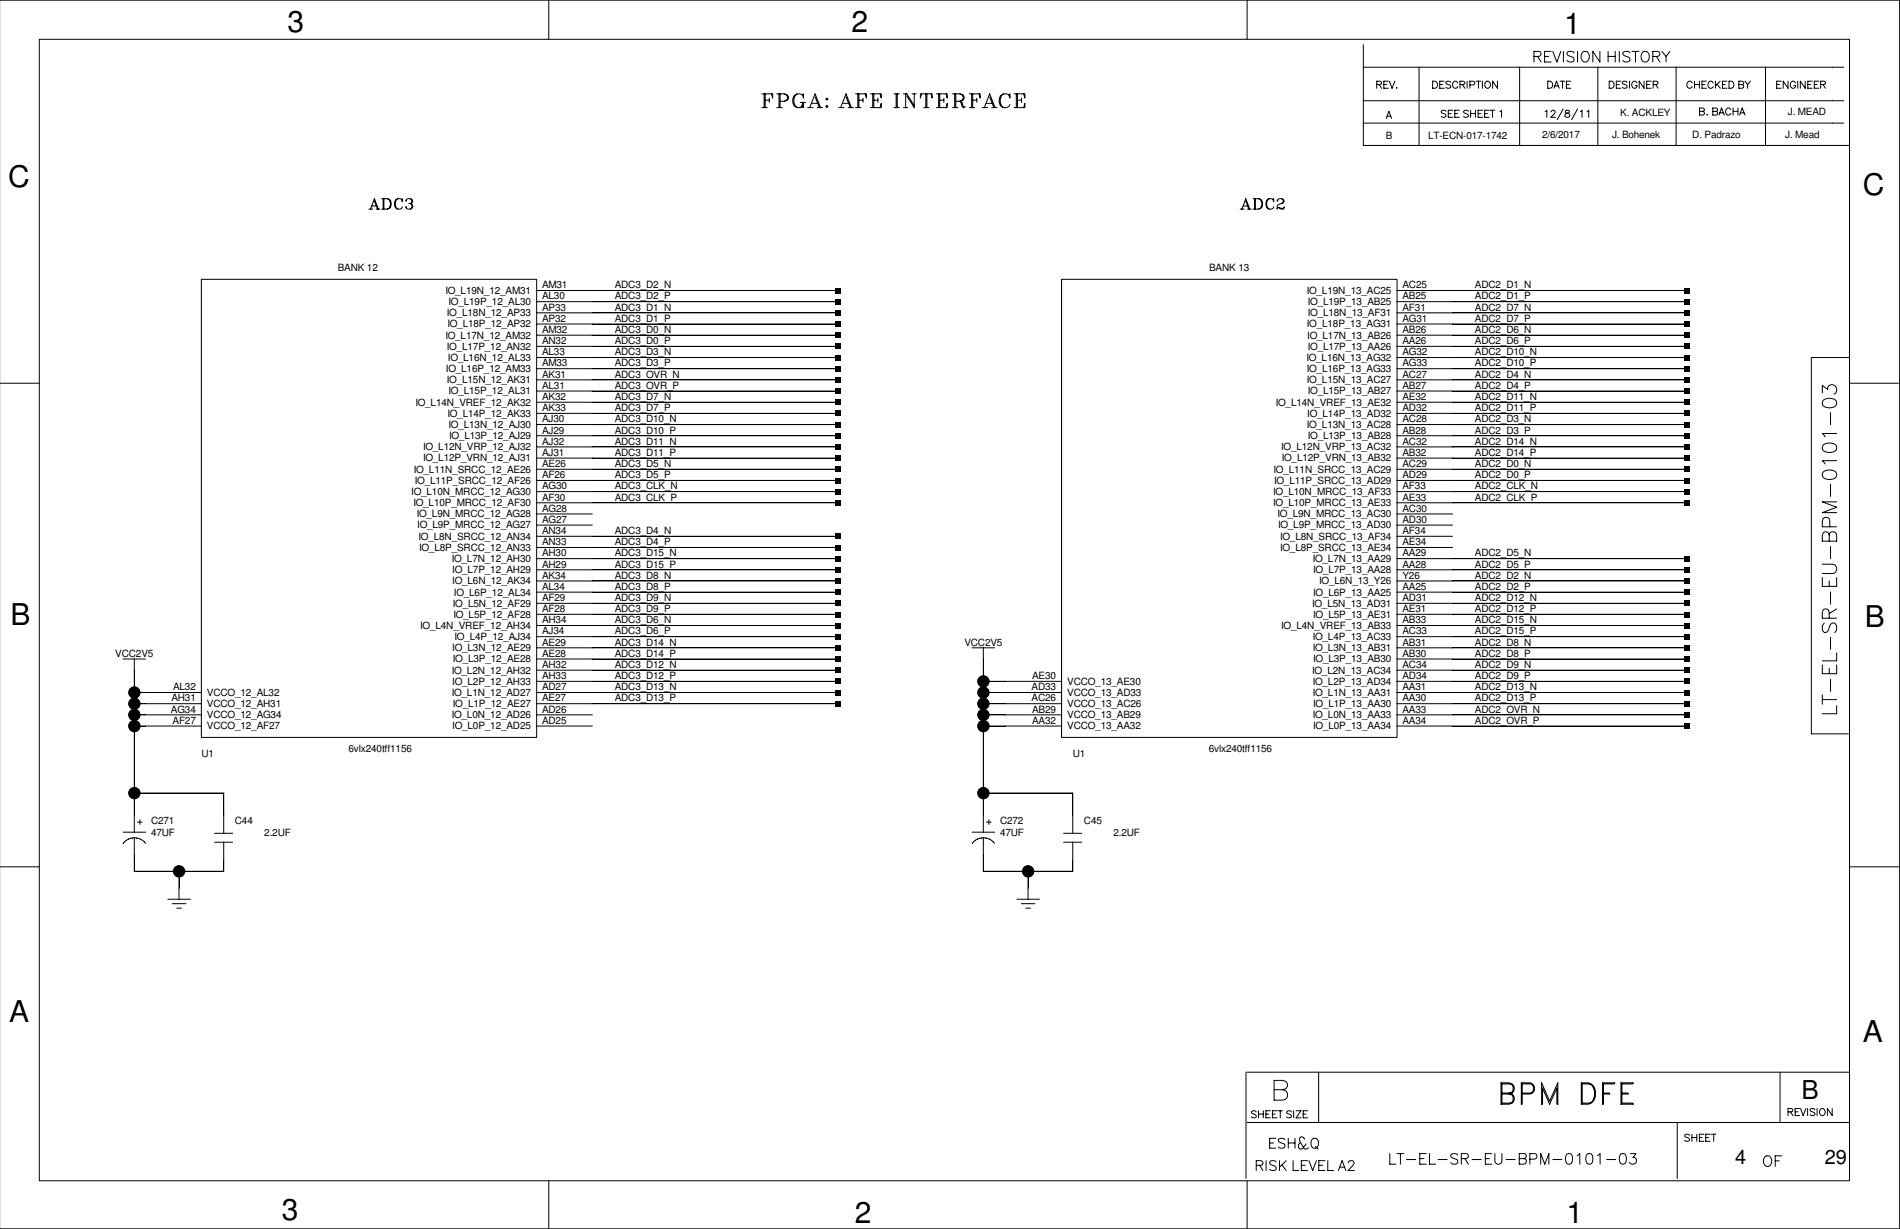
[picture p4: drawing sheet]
<svg xmlns="http://www.w3.org/2000/svg" width="432mm" height="279mm" viewBox="0 0 432 279" stroke-linecap="round" stroke-linejoin="round" font-family="sans-serif">
<path d="M.1 0h431.6v279.4h-431.6z" fill="none" stroke="#fff" stroke-width=".23"/>
<g fill="none" stroke="#000" stroke-width=".23">
<path d="M-.1 0h431.8v279.4h-431.8M8.9 8.9h411.4v259.5h-411.4zM124.7 0v9M283.4 0v9M309.8 15.3h109.2M309.8 10.2v22.9h110.5M312.9 19.2l.9-.1 .2-.3-.4-.3h-.7v1.6M313.4 19.2l.6 .9M314.5 19.2h.6M315.5 18.5h-1v1.6h1M315.8 18.5l.6 1.6 .6-1.6M317.3 20h.2z"/>
<path d="M322.5 15.2v17.9M325.6 18.5h.5a.85 .85 0 0 1 .6 .8 .85 .85 0 0 1-.6 .8h-.5zM327.2 19.2h.6M328.2 18.5h-1v1.6h1M329.7 18.7a.62 .62 0 0 0-1.1 .1l1.1 .8v.3l-.4 .2-.7-.2M331.3 18.8a.61 .61 0 0 0-.7-.3 .61 .61 0 0 0-.5 .6 .68 .68 0 0 0 .3 .8 .68 .68 0 0 0 .8 0l.1-.2M331.8 19.2l.9-.1 .2-.3-.4-.3h-.7v1.6M332.4 19.2l.5 .9M333.4 18.5v1.6M334.1 19.3l.9-.1 .2-.4-.4-.3h-.7v1.6M335.4 18.5h1.1M336 18.5v1.6"/>
<path d="M336.9 18.5v1.6M337.6 18.7a.75 .75 0 0 1 1.1 .2 .75 .75 0 0 1-.3 1.1 .75 .75 0 0 1-.9-.3 .75 .75 0 0 1 .1-1zM340.3 18.5v1.6l-1.1-1.6v1.6M345.4 15.2v17.9M348.6 12.8l1.4-.1a.59 .59 0 0 0 0-.9l-1.4-.1v2.4M349.4 12.8l.8 1.3M351 12.8h1M351.7 18.5h.6a.85 .85 0 0 1 .6 .8 .85 .85 0 0 1-.6 .8h-.6zM352.5 11.7h-1.5v2.4h1.5M352.9 11.7l.9 2.4 .9-2.4M353.4 19.6h.7M354.5 18.5h1.1"/>
<path d="M355.1 18.5v1.6M355.3 11.7v2.4M356 19.2h.6M357 18.5h-1v1.6h1M357.7 12a.92 .92 0 0 0-1.6 .2 1.57 1.57 0 0 0 1.4 .8 .61 .61 0 0 1 0 1 1.13 1.13 0 0 1-1.4-.2M358.5 11.7v2.4M359.8 11.8a1.18 1.18 0 0 1 1.4 .5 1.18 1.18 0 0 1-.3 1.5 .9 .9 0 0 1-1 .3 .9 .9 0 0 1-.6-.9 1.55 1.55 0 0 1 .5-1.4zM363.1 15.2v17.9M363.6 11.7v2.4l-1.6-2.4v2.4M365.5 12.8h1.6M365.5 11.7v2.4M365.7 18.5h.6a.85 .85 0 0 1 .5 .8 .85 .85 0 0 1-.5 .8h-.6z"/>
<path d="M367.1 11.7v2.4M367.3 19.2h.7M368 11.7v2.4M368.3 18.5h-1v1.6h1M369.8 18.7a.62 .62 0 0 0-1.1 .1l1.1 .8v.3l-.4 .2-.7-.2M370.3 18.5v1.6M370.4 12a.92 .92 0 0 0-1.6 .2 1.57 1.57 0 0 0 1.4 .8 .61 .61 0 0 1 0 1 1.13 1.13 0 0 1-1.4-.2M370.9 11.7h1.6M371.7 11.7v2.4M372 18.8a.61 .61 0 0 0-.7-.3 .61 .61 0 0 0-.5 .6 .68 .68 0 0 0 .3 .8 .68 .68 0 0 0 .8 0l.1-.4h-.4M373.4 11.8a1.18 1.18 0 0 1 1.4 .5 1.18 1.18 0 0 1-.2 1.5 .9 .9 0 0 1-1.1 .3 .9 .9 0 0 1-.5-.9 1.55 1.55 0 0 1 .4-1.4zM373.6 18.5v1.6l-1.1-1.6v1.6"/>
<path d="M374.2 19.2h.7M375.2 18.5h-1v1.6h1M375.6 12.8l1.4-.1a.59 .59 0 0 0 0-.9l-1.4-.1v2.4M375.7 19.2l.9-.1 .2-.3-.4-.3h-.7v1.6M376.3 19.2l.5 .9M376.4 12.8l.8 1.3M377.7 11.7l.9 1.1v1.3M379.5 11.7l-.9 1.1M380.9 15.2v17.9M384.6 18.8a.61 .61 0 0 0-.7-.3 .61 .61 0 0 0-.5 .6 .68 .68 0 0 0 .2 .8 .68 .68 0 0 0 .9 0l.1-.2M385.1 19.2h1.1M385.1 18.5v1.6"/>
<path d="M386.2 18.5v1.6M386.8 19.2h.6M387.8 18.5h-1v1.6h1M389.3 18.8a.61 .61 0 0 0-.7-.3 .61 .61 0 0 0-.4 .6 .68 .68 0 0 0 .2 .8 .68 .68 0 0 0 .9 0v-.2M389.8 18.5v1.6M390.2 19.1l.7 1M390.9 18.5l-1.1 1.1M391.5 19.2h.6M392.5 18.5h-1v1.6h1M392.9 18.5h.6a.85 .85 0 0 1 .6 .8 .85 .85 0 0 1-.6 .8h-.6zM395.2 19.2h.7l.3 .2 .1 .4-.4 .3h-.7v-1.6h.7l.3 .1v.5l-.3 .1M396.6 18.5l.6 .7v.9"/>
<path d="M397.8 18.5l-.6 .7M401.2 15.2v17.9M403.8 19.2h.6M404.8 18.5h-1v1.6h1M406.4 18.5v1.6l-1.1-1.6v1.6M408.1 18.8a.61 .61 0 0 0-.8-.3 .61 .61 0 0 0-.4 .6 .68 .68 0 0 0 .2 .8 .68 .68 0 0 0 .9 0l.1-.4h-.4M408.6 18.5v1.6M410.3 18.5v1.6l-1.1-1.6v1.6M410.8 19.2h.7M411.9 18.5h-1.1v1.6h1.1M412.3 19.2h.7M413.3 18.5h-1v1.6h1"/>
<path d="M413.8 19.2l.9-.1 .2-.3-.4-.3h-.7v1.6M414.3 19.2l.6 .9M173.1 21.3h2.5v1l-.3-1M173.1 24.5h1.3M173.7 21.3v3.2M173.9 22.8h.9M173.9 21.3v3.2M174.8 22.3v1M176.5 21.3h1.7l.8 .3 .2 .5-.2 .7-.8 .2h-.9M176.5 24.5h1.3M177 21.3v3.2M177.3 21.3v3.2"/>
<path d="M178.2 21.3l.5 .3 .3 .5-.3 .7-.5 .2M181.1 21.3a2 2 0 0 0 0 3.2M181.9 23.3h1.2M182.4 23.7l-.5 .8M182.4 21.6l.2-.3v1l-.2-.7a1.45 1.45 0 0 0-1.8 0 1.45 1.45 0 0 0-.4 1.7 1.36 1.36 0 0 0 2.2 .9M182.4 23.3v1.2M182.6 23.3v1.2M183.6 24.5h1.2M184 24.5l1.3-3.2 1.2 3.2M184.5 23.5h1.2M185.3 22.1l.9 2.4M185.7 24.5h1.2"/>
<path d="M187.7 24.2l.2-.2 .3 .2-.3 .3zM187.7 22.5l.2-.2 .3 .2-.3 .3zM190.6 24.5h1.2M191.1 24.5l1.2-3.2 1.2 3.2M191.6 23.5h1.1M192.3 22.1l1 2.4M192.7 24.5h1.3M194.4 21.3h2.5v1l-.3-1M194.4 24.5h1.3M194.9 21.3v3.2M195.2 22.8h.9M195.2 21.3v3.2"/>
<path d="M196.1 22.3v1M197.8 24.5h2.5v-1l-.3 1M197.8 21.3h2.5v1l-.3-1M198.3 21.3v3.2M198.6 22.8h.9M198.6 21.3v3.2M199.5 22.3v1M203.2 24.5h1.2M203.2 21.3h1.2M203.7 21.3v3.2M203.9 21.3v3.2M205.3 24.5h1"/>
<path d="M205.3 21.3h.8l1.7 2.7M205.8 21.3v3.2M207.3 21.3h.9M207.8 21.3v3.2l-1.7-2.7M209.4 21.3l-.2 1v-1h2.6v1l-.2-1M209.9 24.5h1.2M210.4 21.3v3.2M210.7 21.3v3.2M212.8 24.5h2.5v-1l-.3 1M212.8 21.3h2.5v1l-.3-1M213.3 21.3v3.2M213.6 22.8h.9"/>
<path d="M213.6 21.3v3.2M214.5 22.3v1M216.5 21.3h1.6l.8 .3 .2 .5-.2 .7-.8 .2h-.9M216.5 24.5h1.2M217 21.3v3.2M217.2 21.3v3.2M218.1 23l.6 .3 .4 1.2M218.1 23l.8 1.5 .5-.3M218.1 21.3l.6 .3 .2 .5-.2 .7-.6 .2M220.3 21.3h2.5v1l-.3-1M220.3 24.5h1.2M220.8 21.3v3.2"/>
<path d="M221.1 22.8h.9M221.1 21.3v3.2M222 22.3v1M223.2 24.5h1.3M223.7 24.5l1.2-3.2 1.2 3.2M224.2 23.5h1.2M224.9 22.1l1 2.4M225.4 24.5h1.2M228 21.3a2 2 0 0 0 0 3.2M229.3 21.6l.2-.3v1l-.2-.7a1.45 1.45 0 0 0-1.8 0 1.45 1.45 0 0 0-.4 1.7 1.36 1.36 0 0 0 2.2 .9l.2-.5M230.5 24.5h2.4v-1l-.2 1M230.5 21.3h2.4v1l-.2-1"/>
<path d="M231 21.3v3.2M231.2 22.8h1M231.2 21.3v3.2M232.2 22.3v1M309.8 28h109.2M309.8 22.9h109.2M315 26.9l.6-1.6 .7 1.6M315.3 26.4h.7M328.6 25.3a.62 .62 0 0 0-1.1 .1l1.1 .8v.3l-.3 .2-.8-.2M329.1 25.8h.7M330.2 25.1h-1.1v1.6h1.1M330.6 25.8h.7"/>
<path d="M331.6 25.1h-1v1.6h1M333.7 25.3a.62 .62 0 0 0-1.1 .1l1.1 .8v.3l-.4 .2-.7-.2M334.2 25.8h1.1M334.2 25.1v1.6M335.3 25.1v1.6M335.9 25.8h.6M336.9 25.1h-1v1.6h1M337.4 25.8h.6M338.4 25.1h-1v1.6h1M338.6 25.1h1.1M339.2 25.1v1.6M340.9 25.4l.3-.3v1.6"/>
<path d="M351.2 25.4l.3-.3v1.6M352.5 25.4l.3-.3h.3l.3 .3-.2 .5-.8 .8h1.1M353.1 20.1l.6-1.6 .7 1.6M355.3 24.8l-1.4 2.4M355.8 25.1v.5l.7 .2 .2 .4a.52 .52 0 0 1-.6 .5 .52 .52 0 0 1-.4-.7l.9-.4 .1-.3a.57 .57 0 0 0-.9-.2zM358.5 24.8l-1.3 2.4M359.2 25.4l.3-.3v1.6M360.7 25.4l.4-.3v1.6M386.2 25.3h.8l.3 .2v.4l-.3 .3h-.8v-1.6h.8l.3 .1v.3l-.3 .3M387.9 26.1h.2zM389.3 25.3h.7l.3 .2 .1 .4-.4 .3h-.7v-1.6h.7l.3 .1v.5l-.3 .1M390.7 26.2l.5-1.6 .7 1.6"/>
<path d="M390.9 25.7h.7M393.4 24.9a.61 .61 0 0 0-.7-.4 .61 .61 0 0 0-.5 .7 .68 .68 0 0 0 .2 .8 .68 .68 0 0 0 .9 0l.1-.2M393.9 24.6v1.6M393.9 25.3h1.1M395 24.6v1.6M395.4 26.2l.5-1.6 .7 1.6M395.6 25.7h.7M83.8 47.5h.9M84.2 47.5l.9-2.3 .9 2.3M84.5 46.8h1M85.1 45.7l.7 1.8M85.5 47.5h.9"/>
<path d="M86.7 45.2h1.3a1.23 1.23 0 0 1 .9 1.2 1.23 1.23 0 0 1-.9 1.1h-1.3M87.1 45.2v2.3M87.2 45.2v2.3M88 45.2a1.32 1.32 0 0 1 .8 1.2 1.32 1.32 0 0 1-.8 1.1M90.4 45.2a1.51 1.51 0 0 0 0 2.3M91.3 45.3l.1-.1v.7l-.1-.6a1.06 1.06 0 0 0-1.3 .1 1.06 1.06 0 0 0-.3 1.2l.1 .6a.91 .91 0 0 0 1.6-.2M92.4 45.6v.1h-.2v-.1a.99 .99 0 0 1 1.4-.3l.2 .4-.2 .4-.3 .2M92.9 46.3l.7 .1 .2 .4-.2 .6a.99 .99 0 0 1-1.4-.2v-.2h.2v.2M93.3 46.3a.72 .72 0 0 1 0 1.2M93.3 45.2l.3 .5-.3 .6M281.9 47.5h.8M282.2 47.5l.9-2.3 .9 2.3"/>
<path d="M282.6 46.8h.9M283.1 45.7l.7 1.8M283.5 47.5h.9M284.8 45.2h1.2a1.23 1.23 0 0 1 1 1.2 1.23 1.23 0 0 1-1 1.1h-1.2M285.1 45.2v2.3M285.3 45.2v2.3M286 45.2a1.32 1.32 0 0 1 .8 1.2 1.32 1.32 0 0 1-.8 1.1M288.4 45.2a1.51 1.51 0 0 0 0 2.3M289.3 45.3l.2-.1v.7l-.2-.6a1.06 1.06 0 0 0-1.3 .1 1.06 1.06 0 0 0-.3 1.2l.2 .6a.91 .91 0 0 0 1.6-.2M290.4 45.6v.1h-.2v-.1a.99 .99 0 0 1 1.5-.3l.1 .4a2.07 2.07 0 0 1-1.4 .9l-.2 .9M291.3 45.2l.4 .5-.4 .6M291.8 47l-.1 .5h-.6l-.5-.3"/>
<path d="M291.8 47.2a1.33 1.33 0 0 1-1.4 0l-.2 .2M45.8 63.5h76.2v104.1h-76.2zM121.9 78.7h68.6M121.9 76.2h68.6M121.9 73.7h68.6M121.9 71.1h68.6M121.9 68.6h68.6M121.9 66h68.6M241.3 63.5h76.2v104.1h-76.2zM317.4 78.7h66.1M317.4 76.2h66.1M317.4 73.7h66.1"/>
<path d="M317.4 71.1h66.1M317.4 68.6h66.1M317.4 66h66.1M-.1 87.1h9.1M121.9 81.3h68.6M121.9 99.1h68.6M121.9 96.5h68.6M121.9 94h68.6M121.9 91.4h68.6M121.9 88.9h68.6M121.9 86.4h68.6M121.9 83.8h68.6"/>
<path d="M317.4 81.3h66.1M317.4 99.1h66.1M317.4 96.5h66.1M317.4 94h66.1M317.4 91.4h66.1M317.4 88.9h66.1M317.4 86.4h66.1M317.4 83.8h66.1M414.1 89.3v-1.7l1.3 1a1.05 1.05 0 0 1 1.2-1.2 1.05 1.05 0 0 1 .8 1.5l-.2 .4-.4 .3M414.3 91a2.48 2.48 0 0 1 2.9 0 1.01 1.01 0 0 1-.4 1.5 2.58 2.58 0 0 1-2.5-.3l-.2-.4zM416 93.8v2.8M417.4 98.6h-3.3l.7 .7"/>
<path d="M420.3 87.1h11.2M420.3 81.3h-8.7v85.6M121.9 119.4h12.7M121.9 116.8h12.7M121.9 114.3h68.6M121.9 111.8h68.6M121.9 109.2h68.6M121.9 106.7h68.6M121.9 104.1h68.6M121.9 101.6h68.6M317.4 119.4h12.7M317.4 116.8h12.7"/>
<path d="M317.4 114.3h66.1M317.4 111.8h66.1M317.4 109.2h66.1M317.4 106.7h66.1M317.4 104.1h66.1M317.4 101.6h66.1M414.3 107.3a2.48 2.48 0 0 1 2.9 0 1.01 1.01 0 0 1-.4 1.5 2.58 2.58 0 0 1-2.5-.3l-.2-.4zM414.3 101.2a2.48 2.48 0 0 1 2.9 0 1.01 1.01 0 0 1-.4 1.5 2.58 2.58 0 0 1-2.5-.3l-.2-.5zM415.8 119.8l-.1-1.9a.88 .88 0 0 0-.9-.3 .88 .88 0 0 0-.7 .8v1.4h3.3M416 110.1v2.8M417.4 104.7h-3.3l.7 .8M417.4 114.1h-3.3l3.3 1.2-3.3 1.2h3.3"/>
<path d="M121.9 139.7h68.6M121.9 137.2h68.6M121.9 134.6h68.6M121.9 132.1h68.6M121.9 129.5h68.6M121.9 127h68.6M121.9 124.5h68.6M121.9 121.9h68.6M317.4 139.7h66.1M317.4 137.2h66.1M317.4 134.6h66.1M317.4 132.1h66.1"/>
<path d="M317.4 129.5h66.1M317.4 127h66.1M317.4 124.5h12.7M317.4 121.9h12.7M414.1 128.3h2.4a1.07 1.07 0 0 1 .9 1 1.07 1.07 0 0 1-.9 1.1h-2.4M414.1 131.3v2h3.3v-2M415.7 121.7l-.2-.5a.76 .76 0 0 0-1.2 0l-.2 .5v1.3h3.3v-1.3a.85 .85 0 0 0-.8-.8 .85 .85 0 0 0-.9 .8v1.3M415.7 132.1v1.2M416 124.2v2.8M416 134.6v2.7M417.4 138.4l-1.7 1.1M27.9 149.8h5.2"/>
<path d="M30.5 160h15.3M30.5 157.4h15.3M30.5 149.8v39.4M121.9 149.8h68.6M121.9 147.3h68.6M121.9 160h68.6M121.9 157.4h68.6M121.9 154.9h68.6M121.9 152.4h68.6M121.9 144.7h68.6M121.9 142.2h68.6M220.9 147.3h5.1"/>
<path d="M223.4 160h17.9M223.4 157.4h17.9M223.4 154.9h17.9M223.5 147.2v42M317.4 149.8h66.1M317.4 147.3h66.1M317.4 160h66.1M317.4 157.4h66.1M317.4 154.9h66.1M317.4 152.4h66.1M317.4 144.7h66.1M317.4 142.2h66.1"/>
<path d="M414.1 151.2v2h3.3v-2M414.1 159h3.3M414.1 157.9v2.2M414.6 141.6a1.41 1.41 0 0 0 0 2.2 .86 .86 0 0 0 .9-.6l.3-.9a.8 .8 0 0 1 .6-.6 .8 .8 0 0 1 .8 .2 1.46 1.46 0 0 1-.3 1.9M415.7 140.5v-1.3l-.2-.5a.76 .76 0 0 0-1.2 0l-.2 .5v1.3h3.3M415.7 151.9v1.3M416 144.9v2.7M416 154.4v2.8M417.4 148.4v1.8h-3.3M30.5 165.1h15.3M30.5 162.5h15.3M121.9 165.1h12.7"/>
<path d="M121.9 162.5h12.7M223.4 165.1h17.9M223.4 162.5h17.9M317.4 165.1h66.1M317.4 162.5h66.1M411.6 166.8h8.5M417.4 160.4v1.9h-3.3M-.1 197.1h9.1M28 189.2h5.1M28 191.7a3.2 3.2 0 0 1 5.1 0M30.5 180.3h20.3v9.2M30.5 198.1h20.3"/>
<path d="M30.5 190.4v7.7M31.2 186.9h1.1M31.8 186.4v1M40.7 198.1v6.4M48.8 191.5h4.1M48.8 189.4h4.1M50.8 191.4v6.7M220.9 189.2h5.2M220.9 191.7a3.2 3.2 0 0 1 5.1 0M223.4 180.3h20.4v9.2M223.4 198.1h20.4M223.5 190.4v7.7"/>
<path d="M224.2 186.9h1.1M224.7 186.4v1M233.6 198.1v6.4M241.7 191.5h4.1M241.7 189.4h4.1M243.8 191.4v6.7M420.3 197.1h11.4M38.1 204.4h5.2M39.2 205.4h3M40.2 206.5h1M231.1 204.4h5.1M232.1 205.4h3.1"/>
<path d="M233.1 206.5h1.1M283.2 243.7v24.2M283.4 255.2h136.9M283.4 243.8h136.9M285.5 252.8a.62 .62 0 0 0-1.1 .1l1.1 .8v.2l-.4 .2-.7-.2M286 252.5v1.6M286 253.3h1.1M287.1 252.5v1.6M287.7 253.3h.6M288.5 259.8h.9M288.7 252.5h-1v1.6h1M289.2 253.3h.6"/>
<path d="M289.6 247.7h1.9a1.19 1.19 0 0 1 1.1 1.2 1.19 1.19 0 0 1-1.1 1.2h-1.9v-4.5h1.9l.6 .2a.98 .98 0 0 1 0 1.7l-.6 .2M289.9 258.8h-1.4v2.2h1.4M290.2 252.5h-1v1.6h1M290.4 252.5h1.1M291 252.5v1.6M292 259.1a.85 .85 0 0 0-1.5 .2l.2 .3 1.1 .5a.56 .56 0 0 1 0 .8 1.08 1.08 0 0 1-1.3-.2M292.8 259.8h1.5M292.8 258.8v2.2M293.5 252.8a.62 .62 0 0 0-1.1 .1l1.1 .8v.2l-.4 .2-.7-.2M294 252.5v1.6M294.3 258.8v2.2M294.6 252.5h1.1l-1.1 1.6h1.1"/>
<path d="M295.5 259.8l-.4 .5v.5l.4 .4 .6-.2 .7-.9M296.2 253.3h.6M296.5 259l-.5-.6h-.3l-.4 .4 .1 .7 1 1.7h.5l.5-.3M297.2 252.5h-1v1.6h1M298.2 259.1a.83 .83 0 0 1 .9-.3 .83 .83 0 0 1 .5 .8 .99 .99 0 0 1-.2 1.1 .99 .99 0 0 1-1 .2 1.46 1.46 0 0 1-.2-1.8zM299.7 243.8v11.4M341.3 248.5h1.6a1.27 1.27 0 0 1 1.2 .9 1.27 1.27 0 0 1-.4 1.4l-.8 .2h-1.8v-4.8h1.8a1.29 1.29 0 0 1 1.2 .9 1.29 1.29 0 0 1-.4 1.4l-.8 .2M342.9 248.5l.8-.3 .2-.4v-.7l-.2-.5-.8-.2h-1.6v4.4h1.6l.8-.2 .2-.5v-.7l-.2-.4-.8-.3h-1.6M345.9 248.5h1.9l.5-.3 .2-.4v-.7l-.2-.5-.5-.2h-1.9v4.6h-.2v-4.8h2.1a1.31 1.31 0 0 1 1 1.2 1.31 1.31 0 0 1-1 1.3h-1.9M350.4 246.2l1.8 4.1 1.8-4.1v4.8h-.2v-3.6l-1.6 3.6-1.6-3.6v3.6h-.2zM359.4 246.2h1.6a2.64 2.64 0 0 1 1.1 4.1l-.4 .5-.7 .2h-1.6zM359.6 246.4h1.4a1.62 1.62 0 0 1 1.4 1.6 2.93 2.93 0 0 1-.7 2.6l-.7 .2h-1.4z"/>
<path d="M364.2 246.2h2.7v.2h-2.5v4.6h-.2zM364.4 248.5h1.4v.2h-1.4M368.4 246.2h2.7v.2h-2.5v4.4h2.5v.2h-2.7zM368.6 248.5h1.4v.2h-1.4M381.2 255.2v12.7M384 258.1a.62 .62 0 0 0-1.1 .1l1.1 .8v.2l-.4 .3-.7-.3M384.5 257.9v1.6M384.5 258.6h1.1M385.6 257.9v1.6M386.2 258.6h.6M387.2 257.9h-1v1.6h1M387.6 258.6h.7"/>
<path d="M388.7 257.9h-1.1v1.6h1.1M388.9 257.9h1.1M389.5 257.9v1.6M404.5 243.8v11.2M406.4 252.8l.9-.1 .2-.4-.4-.3h-.7v1.6M406.9 252.8l.6 .8M408 252.8h.6M409 252h-1v1.6h1M409.2 252l.6 1.6 .6-1.6M410.8 252v1.6M412.5 252.3a.62 .62 0 0 0-1.1 .1l1.1 .8v.2l-.4 .2-.7-.2M413 252v1.6"/>
<path d="M413.7 252.3a.75 .75 0 0 1 1.1 .2 .75 .75 0 0 1-.4 1 .75 .75 0 0 1-.9-.3 .75 .75 0 0 1 .2-.9zM416.4 252v1.6l-1.1-1.6v1.6M124.7 268.4v11M283.4 268.4v11M285.5 264.9h1a.58 .58 0 0 0 .5-.6l-.2-.4h-1.3v2.2M286.3 264.9l.7 1.2M287.7 263.9v2.2M290 264.2a.85 .85 0 0 0-1.5 .2l.3 .3 1 .4a.56 .56 0 0 1 0 .9 1.08 1.08 0 0 1-1.3-.2M290.8 263.9v2.2M291.3 264.8l1 1.3M292.3 263.9l-1.5 1.4M293.9 263.9v2.2h1.3"/>
<path d="M295.7 264.9h.9M297.1 263.9h-1.4v2.2h1.4M297.5 263.9l.8 2.2 .9-2.2M298.9 260.6l.7 .6M299.7 264.9h.9M301.1 263.9h-1.4v2.2h1.4M301.8 263.9v2.2h1.3M304.2 266.1l.8-2.2 .9 2.2M304.5 265.3h1.1M306.4 264.4l.4-.5h.7a.51 .51 0 0 1 .1 .8l-1.3 1.4h1.5M315.8 262.3v2.4h1.4M317.5 262.3h1.6"/>
<path d="M318.3 262.3v2.4M319.7 263.6h2M322.7 263.4h.9M324.1 262.3h-1.4v2.4h1.4M324.9 262.3v2.4h1.4M326.8 263.6h2.1M331.3 262.6a.92 .92 0 0 0-1.6 .2 1.57 1.57 0 0 0 1.4 .8 .61 .61 0 0 1 0 .9 1.13 1.13 0 0 1-1.4-.2M332.1 263.4l1.4-.1a.59 .59 0 0 0 0-1h-1.4v2.4M332.9 263.4l.8 1.3M334.6 263.6h2M337.6 263.4h.9M339 262.3h-1.4v2.4h1.4"/>
<path d="M339.7 262.3v1.7a.81 .81 0 0 0 .8 .7 .81 .81 0 0 0 .8-.7v-1.7M342.3 263.6h2M345.3 263.4l1.4 .1a.67 .67 0 0 1 0 1l-1.4 .2v-2.4h1.4a.61 .61 0 0 1 0 1l-.4 .1M347.7 263.5h1a.67 .67 0 0 0 .6-.4 .67 .67 0 0 0-.2-.8h-1.4v2.4M350.1 264.7v-2.4l1 2.4 .9-2.4v2.4M352.9 263.6h2.1M356.1 262.3a.86 .86 0 0 1 1.2 .4 2.14 2.14 0 0 1-.3 1.8 .77 .77 0 0 1-1.1-.3 2.01 2.01 0 0 1 .2-1.9zM358.4 262.7l.6-.4v2.4M360.7 262.3a.86 .86 0 0 1 1.2 .4 2.14 2.14 0 0 1-.2 1.8 .77 .77 0 0 1-1.2-.3 2.01 2.01 0 0 1 .2-1.9zM363.1 262.7l.5-.4v2.4M365.1 263.6h2.1M368.3 262.3a.86 .86 0 0 1 1.2 .4 2.14 2.14 0 0 1-.2 1.8 .77 .77 0 0 1-1.2-.3 2.01 2.01 0 0 1 .2-1.9z"/>
<path d="M370.5 262.3h1.3l-.7 .8a.82 .82 0 0 1 .6 1.4 .82 .82 0 0 1-1.4-.3M401.2 262.8a1.18 1.18 0 0 1 1.4 .6 1.18 1.18 0 0 1-.2 1.4 .9 .9 0 0 1-1 .3 .9 .9 0 0 1-.6-.9 1.55 1.55 0 0 1 .4-1.4zM403.4 263.9h1M404.9 262.8h-1.5v2.4"/>
<circle cx="30.5" cy="160" r="1.3"/>
<circle cx="30.5" cy="157.5" r="1.3"/>
<circle cx="223.5" cy="154.9" r="1.3"/>
<circle cx="223.5" cy="157.5" r="1.3"/>
<circle cx="223.5" cy="160" r="1.3"/>
<circle cx="30.5" cy="165.1" r="1.3"/>
<circle cx="30.5" cy="162.5" r="1.3"/>
<circle cx="223.5" cy="162.5" r="1.3"/>
<circle cx="223.5" cy="165.1" r="1.3"/>
<circle cx="30.5" cy="180.3" r="1.3"/>
<circle cx="40.7" cy="198.1" r="1.3"/>
<circle cx="223.5" cy="180.3" r="1.3"/>
<circle cx="233.7" cy="198.1" r="1.3"/>
</g>
<g fill="#000">
<path d="M189.9 78.1h1.3v1.3h-1.3zM189.9 75.6h1.3v1.3h-1.3zM189.9 73h1.3v1.3h-1.3zM189.9 70.5h1.3v1.3h-1.3zM189.9 67.9h1.3v1.4h-1.3zM189.9 65.4h1.3v1.3h-1.3zM382.8 67.9h1.3v1.4h-1.3zM382.8 65.4h1.3v1.3h-1.3zM382.8 78.1h1.3v1.3h-1.3zM382.8 75.6h1.3v1.3h-1.3zM382.8 73h1.3v1.3h-1.3zM382.8 70.5h1.3v1.3h-1.3z"/>
<path d="M189.9 83.2h1.3v1.3h-1.3zM189.9 80.6h1.3v1.4h-1.3zM189.9 93.3h1.3v1.4h-1.3zM189.9 90.8h1.3v1.3h-1.3zM189.9 98.4h1.3v1.3h-1.3zM189.9 95.9h1.3v1.3h-1.3zM189.9 88.3h1.3v1.3h-1.3zM189.9 85.7h1.3v1.3h-1.3zM382.8 98.4h1.3v1.3h-1.3zM382.8 95.9h1.3v1.3h-1.3zM382.8 88.3h1.3v1.3h-1.3zM382.8 85.7h1.3v1.3h-1.3z"/>
<path d="M382.8 80.6h1.3v1.4h-1.3zM382.8 93.3h1.3v1.4h-1.3zM382.8 90.8h1.3v1.3h-1.3zM382.8 83.2h1.3v1.3h-1.3zM189.9 111.1h1.3v1.3h-1.3zM189.9 113.7h1.3v1.3h-1.3zM189.9 108.6h1.3v1.3h-1.3zM189.9 106h1.3v1.4h-1.3zM189.9 103.5h1.3v1.3h-1.3zM189.9 101h1.3v1.3h-1.3zM382.8 113.7h1.3v1.3h-1.3zM382.8 111.1h1.3v1.3h-1.3z"/>
<path d="M382.8 108.6h1.3v1.3h-1.3zM382.8 106h1.3v1.4h-1.3zM382.8 103.5h1.3v1.3h-1.3zM382.8 101h1.3v1.3h-1.3zM189.9 131.4h1.3v1.4h-1.3zM189.9 134h1.3v1.3h-1.3zM189.9 123.8h1.3v1.3h-1.3zM189.9 121.3h1.3v1.3h-1.3zM189.9 139.1h1.3v1.2h-1.3zM189.9 136.5h1.3v1.3h-1.3zM189.9 128.9h1.3v1.3h-1.3zM189.9 126.4h1.3v1.3h-1.3z"/>
<path d="M382.8 134h1.3v1.3h-1.3zM382.8 131.4h1.3v1.4h-1.3zM382.8 128.9h1.3v1.3h-1.3zM382.8 126.4h1.3v1.3h-1.3zM382.8 139.1h1.3v1.2h-1.3zM382.8 136.5h1.3v1.3h-1.3zM189.9 144.1h1.3v1.3h-1.3zM189.9 141.6h1.3v1.3h-1.3zM189.9 154.3h1.3v1.3h-1.3zM189.9 151.7h1.3v1.3h-1.3zM189.9 159.3h1.3v1.4h-1.3zM189.9 156.8h1.3v1.3h-1.3z"/>
<path d="M189.9 149.2h1.3v1.3h-1.3zM189.9 146.6h1.3v1.4h-1.3zM382.8 149.2h1.3v1.3h-1.3zM382.8 146.6h1.3v1.4h-1.3zM382.8 154.3h1.3v1.3h-1.3zM382.8 151.7h1.3v1.3h-1.3zM382.8 159.3h1.3v1.4h-1.3zM382.8 156.8h1.3v1.3h-1.3zM382.8 144.1h1.3v1.3h-1.3zM382.8 141.6h1.3v1.3h-1.3zM382.8 164.4h1.3v1.3h-1.3zM382.8 161.9h1.3v1.3h-1.3z"/>
</g>
<g fill="#000">
<circle cx="30.5" cy="157.4" r="1.31"/>
<circle cx="30.5" cy="160" r="1.31"/>
<circle cx="223.5" cy="154.9" r="1.31"/>
<circle cx="223.5" cy="160" r="1.31"/>
<circle cx="223.5" cy="157.4" r="1.31"/>
<circle cx="30.5" cy="165.1" r="1.31"/>
<circle cx="30.5" cy="162.5" r="1.31"/>
<circle cx="223.5" cy="165.1" r="1.31"/>
<circle cx="223.5" cy="162.5" r="1.31"/>
<circle cx="30.5" cy="180.3" r="1.31"/>
<circle cx="40.7" cy="198.1" r="1.31"/>
<circle cx="223.5" cy="180.3" r="1.31"/>
<circle cx="233.6" cy="198.1" r="1.31"/>
</g>
<g font-size="6.8">
<text x="65.3" y="7.2">3</text>
<text x="193.5" y="7.2">2</text>
<text x="355.5" y="7.7">1</text>
<text x="1.9" y="42.5">C</text>
<text x="423.3" y="44.3">C</text>
<text x="2.4" y="142">B</text>
<text x="423.8" y="142.5">B</text>
<text x="2.1" y="232.4">A</text>
<text x="423.3" y="236.9">A</text>
<text x="64.1" y="277.3">3</text>
<text x="194.3" y="278.1">2</text>
<text x="356" y="278.1">1</text>
</g>
<text font-size="5.9" x="409.4" y="249.8">B</text>
<g font-size="4.5">
<text x="394.4" y="264.6">4</text>
<text x="414.7" y="264.6">29</text>
</g>
<g font-size="2.3">
<text x="368.2" y="26.5">K. ACKLEY</text>
<text x="406.3" y="26.2">J. MEAD</text>
<text x="315" y="31.5">B</text>
<text x="324.6" y="31.5">LT-ECN-017-1742</text>
<text x="350.5" y="31.3">2/6/2017</text>
<text x="366.4" y="31.3">J. Bohenek</text>
<text x="384.6" y="31.3">D. Padrazo</text>
<text x="405.7" y="31.3">J. Mead</text>
<text x="76.8" y="61.7">BANK 12</text>
<text x="123.2" y="65.5">AM31</text>
<text x="139.7" y="65.5">ADC3_D2_N</text>
<text x="274.8" y="61.7">BANK 13</text>
<text x="318.7" y="65.5">AC25</text>
<text x="335.2" y="65.5">ADC2_D1_N</text>
<text x="101.2" y="66.8">IO_L19N_12_AM31</text>
<text x="101.6" y="71.9">IO_L18N_12_AP33</text>
<text x="101.9" y="69.3">IO_L19P_12_AL30</text>
<text x="123.2" y="68.1">AL30</text>
<text x="123.2" y="70.6">AP33</text>
<text x="139.7" y="70.6">ADC3_D1_N</text>
<text x="139.7" y="68.1">ADC3_D2_P</text>
<text x="297" y="66.8">IO_L19N_13_AC25</text>
<text x="297.2" y="71.9">IO_L18N_13_AF31</text>
<text x="297.2" y="69.3">IO_L19P_13_AB25</text>
<text x="318.7" y="68.1">AB25</text>
<text x="318.7" y="70.6">AF31</text>
<text x="335.2" y="68.1">ADC2_D1_P</text>
<text x="335.2" y="70.6">ADC2_D7_N</text>
<text x="101.2" y="77">IO_L17N_12_AM32</text>
<text x="101.7" y="74.4">IO_L18P_12_AP32</text>
<text x="123.2" y="73.2">AP32</text>
<text x="123.2" y="75.7">AM32</text>
<text x="139.7" y="75.7">ADC3_D0_N</text>
<text x="139.7" y="73.2">ADC3_D1_P</text>
<text x="297" y="74.4">IO_L18P_13_AG31</text>
<text x="297.1" y="77">IO_L17N_13_AB26</text>
<text x="318.7" y="73.2">AG31</text>
<text x="318.7" y="75.7">AB26</text>
<text x="335.2" y="75.7">ADC2_D6_N</text>
<text x="335.2" y="73.2">ADC2_D7_P</text>
<text x="101.6" y="79.5">IO_L17P_12_AN32</text>
<text x="101.8" y="82">IO_L16N_12_AL33</text>
<text x="123.2" y="78.2">AN32</text>
<text x="123.2" y="80.8">AL33</text>
<text x="123.2" y="83.3">AM33</text>
<text x="139.7" y="78.2">ADC3_D0_P</text>
<text x="139.7" y="83.3">ADC3_D3_P</text>
<text x="139.7" y="80.8">ADC3_D3_N</text>
<text x="296.9" y="82">IO_L16N_13_AG32</text>
<text x="297.2" y="79.5">IO_L17P_13_AA26</text>
<text x="318.7" y="78.2">AA26</text>
<text x="318.7" y="80.8">AG32</text>
<text x="318.7" y="83.3">AG33</text>
<text x="335.2" y="78.2">ADC2_D6_P</text>
<text x="335.2" y="80.8">ADC2_D10_N</text>
<text x="335.2" y="83.3">ADC2_D10_P</text>
<text x="101.3" y="84.6">IO_L16P_12_AM33</text>
<text x="101.6" y="87.1">IO_L15N_12_AK31</text>
<text x="101.9" y="89.7">IO_L15P_12_AL31</text>
<text x="123.2" y="85.9">AK31</text>
<text x="123.2" y="88.4">AL31</text>
<text x="139.7" y="88.4">ADC3_OVR_P</text>
<text x="139.7" y="85.9">ADC3_OVR_N</text>
<text x="297" y="87.1">IO_L15N_13_AC27</text>
<text x="297" y="84.6">IO_L16P_13_AG33</text>
<text x="297.2" y="89.7">IO_L15P_13_AB27</text>
<text x="318.7" y="85.9">AC27</text>
<text x="318.7" y="88.4">AB27</text>
<text x="335.2" y="88.4">ADC2_D4_P</text>
<text x="335.2" y="85.9">ADC2_D4_N</text>
<text x="94.4" y="92.2">IO_L14N_VREF_12_AK32</text>
<text x="101.7" y="94.7">IO_L14P_12_AK33</text>
<text x="123.2" y="90.9">AK32</text>
<text x="123.2" y="93.5">AK33</text>
<text x="139.7" y="93.5">ADC3_D7_P</text>
<text x="139.7" y="90.9">ADC3_D7_N</text>
<text x="289.9" y="92.2">IO_L14N_VREF_13_AE32</text>
<text x="297.1" y="94.7">IO_L14P_13_AD32</text>
<text x="318.7" y="90.9">AE32</text>
<text x="318.7" y="93.5">AD32</text>
<text x="335.2" y="93.5">ADC2_D11_P</text>
<text x="335.2" y="90.9">ADC2_D11_N</text>
<text x="101.9" y="97.3">IO_L13N_12_AJ30</text>
<text x="102.1" y="99.8">IO_L13P_12_AJ29</text>
<text x="123.2" y="96">AJ30</text>
<text x="123.2" y="98.6">AJ29</text>
<text x="123.2" y="101.1">AJ32</text>
<text x="139.7" y="98.6">ADC3_D10_P</text>
<text x="139.7" y="96">ADC3_D10_N</text>
<text x="139.7" y="101.1">ADC3_D11_N</text>
<text x="297" y="97.3">IO_L13N_13_AC28</text>
<text x="297.2" y="99.8">IO_L13P_13_AB28</text>
<text x="318.7" y="101.1">AC32</text>
<text x="318.7" y="96">AC28</text>
<text x="318.7" y="98.6">AB28</text>
<text x="335.2" y="98.6">ADC2_D3_P</text>
<text x="335.2" y="96">ADC2_D3_N</text>
<text x="335.2" y="101.1">ADC2_D14_N</text>
<text x="94" y="107.4">IO_L11N_SRCC_12_AE26</text>
<text x="96.1" y="104.9">IO_L12P_VRN_12_AJ31</text>
<text x="96.1" y="102.4">IO_L12N_VRP_12_AJ32</text>
<text x="123.2" y="103.6">AJ31</text>
<text x="123.2" y="106.2">AE26</text>
<text x="139.7" y="106.2">ADC3_D5_N</text>
<text x="139.7" y="103.6">ADC3_D11_P</text>
<text x="289.4" y="107.4">IO_L11N_SRCC_13_AC29</text>
<text x="291.2" y="102.4">IO_L12N_VRP_13_AC32</text>
<text x="291.3" y="104.9">IO_L12P_VRN_13_AB32</text>
<text x="318.7" y="103.6">AB32</text>
<text x="318.7" y="106.2">AC29</text>
<text x="335.2" y="106.2">ADC2_D0_N</text>
<text x="335.2" y="103.6">ADC2_D14_P</text>
<text x="93.5" y="112.5">IO_L10N_MRCC_12_AG30</text>
<text x="94.3" y="110">IO_L11P_SRCC_12_AF26</text>
<text x="123.2" y="108.7">AF26</text>
<text x="123.2" y="111.3">AG30</text>
<text x="123.2" y="113.8">AF30</text>
<text x="139.7" y="111.3">ADC3_CLK_N</text>
<text x="139.7" y="113.8">ADC3_CLK_P</text>
<text x="139.7" y="108.7">ADC3_D5_P</text>
<text x="289.3" y="112.5">IO_L10N_MRCC_13_AF33</text>
<text x="289.6" y="110">IO_L11P_SRCC_13_AD29</text>
<text x="318.7" y="108.7">AD29</text>
<text x="318.7" y="111.3">AF33</text>
<text x="318.7" y="113.8">AE33</text>
<text x="335.2" y="113.8">ADC2_CLK_P</text>
<text x="335.2" y="111.3">ADC2_CLK_N</text>
<text x="335.2" y="108.7">ADC2_D0_P</text>
<text x="93.9" y="115.1">IO_L10P_MRCC_12_AF30</text>
<text x="94.7" y="117.6">IO_L9N_MRCC_12_AG28</text>
<text x="123.2" y="116.3">AG28</text>
<text x="123.2" y="118.9">AG27</text>
<text x="289.3" y="115.1">IO_L10P_MRCC_13_AE33</text>
<text x="290.3" y="117.6">IO_L9N_MRCC_13_AC30</text>
<text x="318.7" y="116.3">AC30</text>
<text x="318.7" y="118.9">AD30</text>
<text x="94.8" y="120.1">IO_L9P_MRCC_12_AG27</text>
<text x="95.1" y="122.7">IO_L8N_SRCC_12_AN34</text>
<text x="95.2" y="125.2">IO_L8P_SRCC_12_AN33</text>
<text x="123.2" y="121.4">AN34</text>
<text x="123.2" y="124">AN33</text>
<text x="139.7" y="124">ADC3_D4_P</text>
<text x="139.7" y="121.4">ADC3_D4_N</text>
<text x="290.4" y="120.1">IO_L9P_MRCC_13_AD30</text>
<text x="290.9" y="125.2">IO_L8P_SRCC_13_AE34</text>
<text x="290.9" y="122.7">IO_L8N_SRCC_13_AF34</text>
<text x="318.7" y="121.4">AF34</text>
<text x="318.7" y="124">AE34</text>
<text x="102.7" y="127.8">IO_L7N_12_AH30</text>
<text x="102.8" y="130.3">IO_L7P_12_AH29</text>
<text x="123.2" y="126.5">AH30</text>
<text x="123.2" y="129">AH29</text>
<text x="123.2" y="131.6">AK34</text>
<text x="139.7" y="131.6">ADC3_D8_N</text>
<text x="139.7" y="129">ADC3_D15_P</text>
<text x="139.7" y="126.5">ADC3_D15_N</text>
<text x="298.3" y="127.8">IO_L7N_13_AA29</text>
<text x="298.4" y="130.3">IO_L7P_13_AA28</text>
<text x="318.7" y="126.5">AA29</text>
<text x="318.7" y="129">AA28</text>
<text x="318.7" y="131.6">Y26</text>
<text x="335.2" y="131.6">ADC2_D2_N</text>
<text x="335.2" y="129">ADC2_D5_P</text>
<text x="335.2" y="126.5">ADC2_D5_N</text>
<text x="102.8" y="132.8">IO_L6N_12_AK34</text>
<text x="102.9" y="137.9">IO_L5N_12_AF29</text>
<text x="103.2" y="135.4">IO_L6P_12_AL34</text>
<text x="123.2" y="134.1">AL34</text>
<text x="123.2" y="136.7">AF29</text>
<text x="139.7" y="134.1">ADC3_D8_P</text>
<text x="139.7" y="136.7">ADC3_D9_N</text>
<text x="298.2" y="137.9">IO_L5N_13_AD31</text>
<text x="298.4" y="135.4">IO_L6P_13_AA25</text>
<text x="299.8" y="132.8">IO_L6N_13_Y26</text>
<text x="318.7" y="134.1">AA25</text>
<text x="318.7" y="136.7">AD31</text>
<text x="335.2" y="134.1">ADC2_D2_P</text>
<text x="335.2" y="136.7">ADC2_D12_N</text>
<text x="95.5" y="143">IO_L4N_VREF_12_AH34</text>
<text x="103" y="140.4">IO_L5P_12_AF28</text>
<text x="123.2" y="139.1">AF28</text>
<text x="123.2" y="141.7">AH34</text>
<text x="139.7" y="141.7">ADC3_D6_N</text>
<text x="139.7" y="139.1">ADC3_D9_P</text>
<text x="291.2" y="143">IO_L4N_VREF_13_AB33</text>
<text x="298.4" y="140.4">IO_L5P_13_AE31</text>
<text x="318.7" y="139.1">AE31</text>
<text x="318.7" y="141.7">AB33</text>
<text x="335.2" y="139.1">ADC2_D12_P</text>
<text x="335.2" y="141.7">ADC2_D15_N</text>
<text x="26.2" y="149.3">VCC2V5</text>
<text x="102.8" y="148">IO_L3N_12_AE29</text>
<text x="103.3" y="145.5">IO_L4P_12_AJ34</text>
<text x="123.2" y="144.2">AJ34</text>
<text x="123.2" y="146.8">AE29</text>
<text x="123.2" y="149.3">AE28</text>
<text x="139.7" y="144.2">ADC3_D6_P</text>
<text x="139.7" y="149.3">ADC3_D14_P</text>
<text x="139.7" y="146.8">ADC3_D14_N</text>
<text x="219.2" y="146.8">VCC2V5</text>
<text x="298.3" y="148">IO_L3N_13_AB31</text>
<text x="298.3" y="145.5">IO_L4P_13_AC33</text>
<text x="318.7" y="144.2">AC33</text>
<text x="318.7" y="146.8">AB31</text>
<text x="318.7" y="149.3">AB30</text>
<text x="335.2" y="149.3">ADC2_D8_P</text>
<text x="335.2" y="146.8">ADC2_D8_N</text>
<text x="335.2" y="144.2">ADC2_D15_P</text>
<text x="102.7" y="153.1">IO_L2N_12_AH32</text>
<text x="102.8" y="155.7">IO_L2P_12_AH33</text>
<text x="102.9" y="150.6">IO_L3P_12_AE28</text>
<text x="123.2" y="151.8">AH32</text>
<text x="123.2" y="154.4">AH33</text>
<text x="139.7" y="154.4">ADC3_D12_P</text>
<text x="139.7" y="151.8">ADC3_D12_N</text>
<text x="234.6" y="154.4">AE30</text>
<text x="242.5" y="155.7">VCCO_13_AE30</text>
<text x="298.2" y="153.1">IO_L2N_13_AC34</text>
<text x="298.3" y="155.7">IO_L2P_13_AD34</text>
<text x="298.4" y="150.6">IO_L3P_13_AB30</text>
<text x="318.7" y="151.8">AC34</text>
<text x="318.7" y="154.4">AD34</text>
<text x="335.2" y="154.4">ADC2_D9_P</text>
<text x="335.2" y="151.8">ADC2_D9_N</text>
<text x="38.9" y="159.5">AH31</text>
<text x="39.3" y="156.9">AL32</text>
<text x="47" y="160.7">VCCO_12_AH31</text>
<text x="47" y="158.2">VCCO_12_AL32</text>
<text x="102.7" y="158.2">IO_L1N_12_AD27</text>
<text x="102.9" y="160.7">IO_L1P_12_AE27</text>
<text x="123.2" y="156.9">AD27</text>
<text x="123.2" y="159.5">AE27</text>
<text x="139.7" y="159.5">ADC3_D13_P</text>
<text x="139.7" y="156.9">ADC3_D13_N</text>
<text x="234.4" y="156.9">AD33</text>
<text x="234.4" y="159.5">AC26</text>
<text x="242.5" y="160.7">VCCO_13_AC26</text>
<text x="242.5" y="158.2">VCCO_13_AD33</text>
<text x="298.3" y="158.2">IO_L1N_13_AA31</text>
<text x="298.4" y="160.7">IO_L1P_13_AA30</text>
<text x="318.7" y="156.9">AA31</text>
<text x="318.7" y="159.5">AA30</text>
<text x="335.2" y="159.5">ADC2_D13_P</text>
<text x="335.2" y="156.9">ADC2_D13_N</text>
<text x="38.9" y="162">AG34</text>
<text x="39.2" y="164.5">AF27</text>
<text x="47" y="165.8">VCCO_12_AF27</text>
<text x="47" y="163.3">VCCO_12_AG34</text>
<text x="102.7" y="163.3">IO_L0N_12_AD26</text>
<text x="102.8" y="165.8">IO_L0P_12_AD25</text>
<text x="123.2" y="162">AD26</text>
<text x="123.2" y="164.5">AD25</text>
<text x="234.6" y="162">AB29</text>
<text x="234.6" y="164.5">AA32</text>
<text x="242.5" y="165.8">VCCO_13_AA32</text>
<text x="242.5" y="163.3">VCCO_13_AB29</text>
<text x="298.3" y="163.3">IO_L0N_13_AA33</text>
<text x="298.4" y="165.8">IO_L0P_13_AA34</text>
<text x="318.7" y="162">AA33</text>
<text x="318.7" y="164.5">AA34</text>
<text x="335.2" y="164.5">ADC2_OVR_P</text>
<text x="335.2" y="162">ADC2_OVR_N</text>
<text x="45.8" y="172.2">U1</text>
<text x="79.2" y="170.9">6vlx240tff1156</text>
<text x="243.8" y="172.2">U1</text>
<text x="274.7" y="170.9">6vlx240tff1156</text>
<text x="34.3" y="187.4">C271</text>
<text x="34.3" y="189.9">47UF</text>
<text x="53.4" y="187.4">C44</text>
<text x="60.1" y="189.9">2.2UF</text>
<text x="227.3" y="189.9">47UF</text>
<text x="227.3" y="187.4">C272</text>
<text x="246.3" y="187.4">C45</text>
<text x="253" y="189.9">2.2UF</text>
</g>
</svg>
